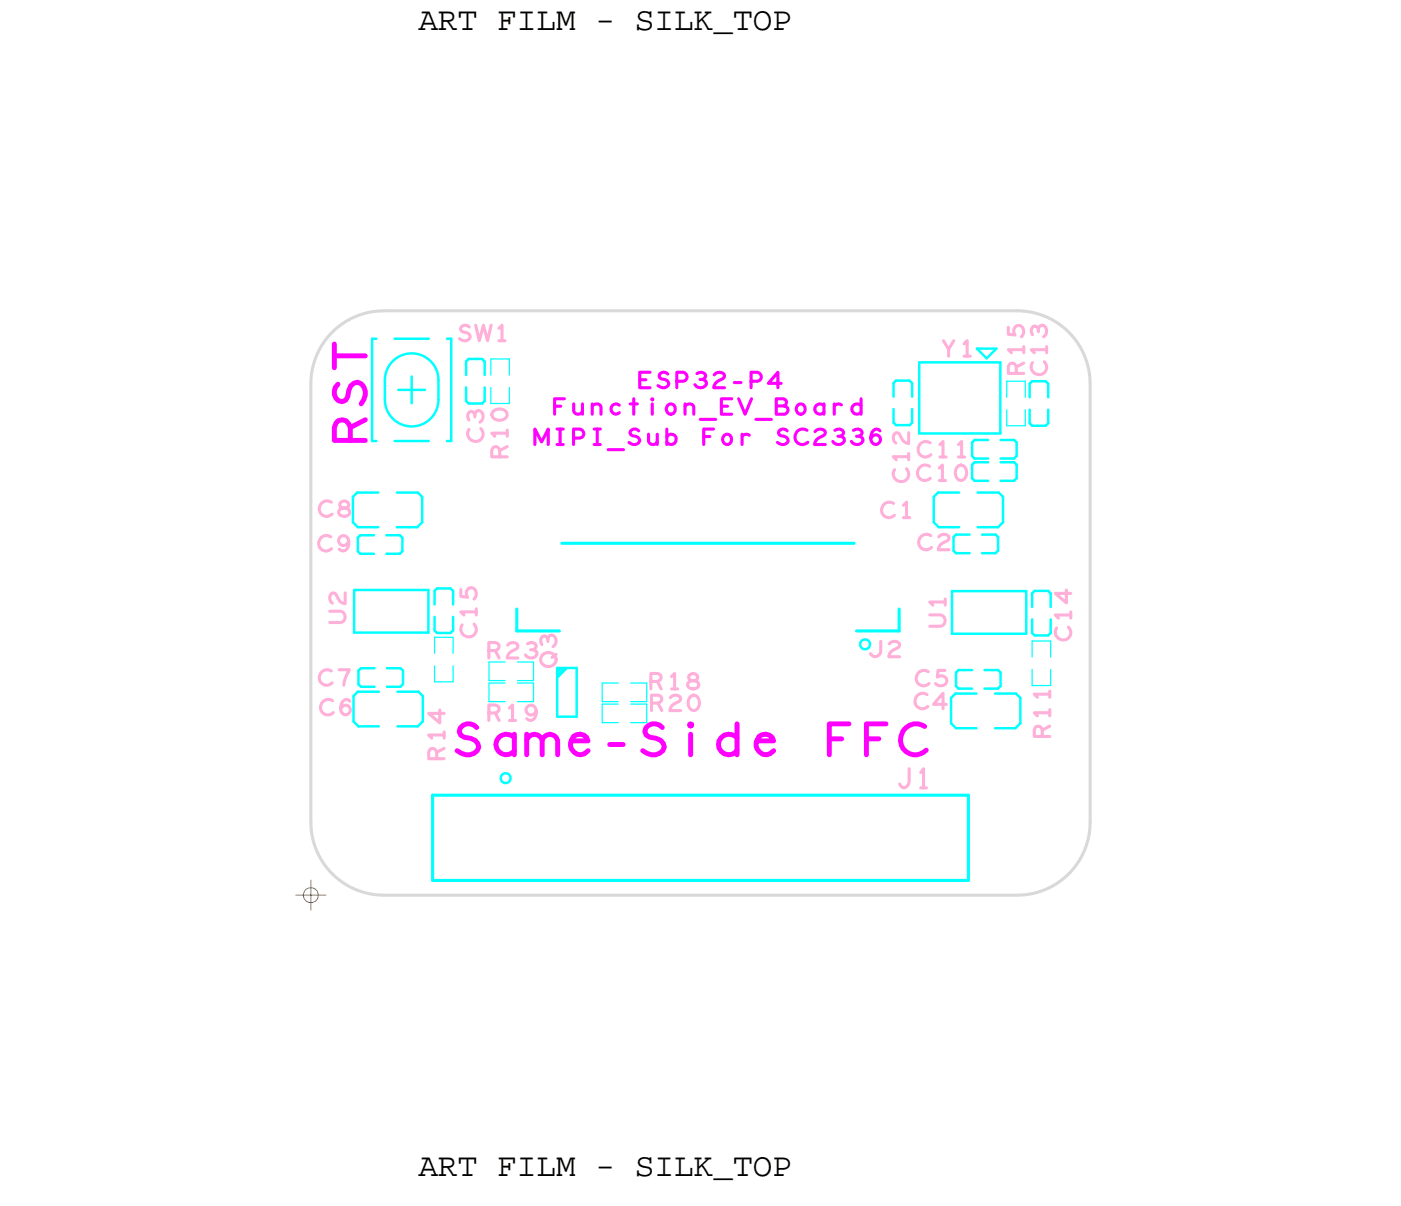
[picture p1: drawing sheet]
<svg xmlns="http://www.w3.org/2000/svg" width="58mm" height="50mm" viewBox="0 0 58 50" stroke-linecap="round" stroke-linejoin="round" font-family="sans-serif">
<!-- layer: Board Outline -->
<path d="M12.8 15.8v18zM15.8 12.8h26zM15.8 12.8a3 3 0 0 0-3 3M41.8 12.8a3 3 0 0 1 3 3M44.8 15.8v18zM12.8 33.8a3 3 0 0 0 3 3M15.8 36.8h26zM44.8 33.8a3 3 0 0 1-3 3" fill="none" stroke="#d9d9d9" stroke-width=".13"/>
<!-- layer: Components -->
<g fill="none" stroke="#0ff" stroke-width=".1">
<path d="M15.3 13.9v4.2zM15.3 13.9h.2zM15.8 15.6v.8zM15.8 16.4a1.1 1.1 0 0 0 1.1 1.1 1.1 1.1 0 0 0 1.1-1.1M15.8 15.6a1.1 1.1 0 0 1 1.1-1.1 1.1 1.1 0 0 1 1.1 1.1M16.2 13.9h1.4zM16.2 18.1h1.4zM16.4 16h1.1zM16.9 15.5v1.1zM18 15.6v.8zM18.4 13.9h.1zM18.4 18.1h.1z"/>
<path d="M18.5 13.9v4.2zM19.1 14.8v.6zM19.1 15.9v.6zM19.1 16.5l.1 .1zM19.2 14.7l-.1 .1zM19.2 14.7h.6zM19.2 16.6h.6zM19.8 14.7l.1 .1zM19.8 16.6l.1-.1zM19.9 14.8v.6zM19.9 15.9v.6zM36.7 15.7v.6z"/>
<path d="M36.7 16.8v.6zM36.7 17.4l.1 .1zM36.8 15.6l-.1 .1zM36.8 15.6h.5zM36.8 17.5h.6zM37.3 15.6l.2 .1zM37.4 17.5l.1-.1zM37.5 15.7v.6zM37.5 16.8v.6zM37.7 17.8h3.4zM37.7 14.9h3.4zM37.7 14.9v2.9z"/>
<path d="M39.9 18.2v.5zM39.9 18.7l.1 .1zM39.9 19.1v.5zM39.9 19.6l.1 .1zM40 18.1h.6zM40 19h.6zM40 18.1l-.1 .1zM40 18.8h.6zM40 19l-.1 .1zM40 19.7h.6zM40.1 14.3h.8zM40.1 14.3l.4 .4z"/>
<path d="M40.5 14.7l.4-.4zM41.1 14.9v2.9zM41.1 18.8h.5zM41.1 19.7h.5zM41.1 18.1h.5zM41.1 19h.5zM41.6 18.8l.1-.1zM41.6 19.7l.1-.1zM41.6 18.1l.1 .1zM41.6 19l.1 .1zM41.7 18.2v.5zM41.7 19.1v.5z"/>
<path d="M42.3 16.8v.6zM42.3 15.8v.5zM42.3 17.4l.1 .1zM42.4 15.7h.5zM42.4 15.7l-.1 .1zM42.4 17.5h.5zM42.9 15.7l.1 .1zM43 16.8v.6zM43 17.4l-.1 .1zM43 15.8v.5zM14.5 21.4l.2 .3zM14.5 20.4v1z"/>
<path d="M14.5 29.6l.2 .2zM14.5 28.6v1zM14.5 24.2h3.1zM14.5 24.2v1.8zM14.5 26h3.1zM14.7 20.2l-.2 .2zM14.7 20.2h.8zM14.7 28.4h.9zM14.7 22.1v.5zM14.7 22.6l.1 .1zM14.7 21.7h.8zM14.7 28.4l-.2 .2z"/>
<path d="M14.7 27.5v.6zM14.7 28.1l.1 .1zM14.7 29.8h.9zM14.8 22h.6zM14.8 22l-.1 .1zM14.8 22.7h.6zM14.8 27.4h.6zM14.8 27.4l-.1 .1zM14.8 28.2h.6zM15.9 22.7h.5zM15.9 22h.5zM15.9 28.2h.5z"/>
<path d="M15.9 27.4h.5zM16.3 20.2h.9zM16.3 21.7h.8zM16.3 29.8h.9zM16.3 28.4h.9zM16.4 22l.1 .1zM16.4 27.4l.1 .1zM16.5 22.1v.5zM16.5 22.6l-.1 .1zM16.5 27.5v.6zM16.5 28.1l-.1 .1zM17.2 20.2l.1 .2z"/>
<path d="M17.2 28.4l.2 .2zM17.3 21.4l-.2 .3zM17.3 20.4v1zM17.4 29.6l-.2 .2zM17.4 28.6v1zM17.6 24.2v1.8zM17.8 24.3v.5zM17.8 25.3v.6zM17.8 25.9l.1 .1zM17.9 24.2l-.1 .1zM17.9 24.2h.6zM17.9 26h.6z"/>
<path d="M18.5 24.2l.1 .1zM18.5 26l.1-.1zM18.6 24.3v.5zM18.6 25.3v.6zM20.6 31.9l.2-.1 .1 .1v.2l-.1 .1-.2-.1zM22.9 27.4h.8zM22.9 27.4v2zM22.9 29.4h.8zM22.9 27.7l.3-.3zM22.9 27.8l.4-.4zM23.7 27.4v2zM35.3 26.4l.2-.1 .2 .1v.2l-.2 .1-.2-.1z"/>
<path d="M38.3 21.4l.2 .3zM38.3 20.4v1zM38.5 20.2h.9zM38.5 20.2l-.2 .2zM38.5 21.7h.9zM39.1 29.7l.2 .2zM39.1 28.7v1zM39.1 24.3h3zM39.1 24.3v1.7zM39.1 26h3zM39.2 22.1v.5zM39.2 22.6l.1 .1z"/>
<path d="M39.2 28.5h.9zM39.2 28.5l-.1 .2zM39.3 22h.5zM39.3 27.6v.6zM39.3 28.2l.1 .1zM39.3 29.9h.8zM39.3 22l-.1 .1zM39.3 22.7h.5zM39.4 27.5h.5zM39.4 27.5l-.1 .1zM39.4 28.3h.5zM40.1 20.2h.9z"/>
<path d="M40.1 21.7h.9zM40.3 22.7h.6zM40.3 22h.6zM40.4 28.3h.6zM40.4 27.5h.6zM40.9 29.9h.8zM40.9 28.5h.8zM40.9 22l.1 .1zM41 27.5l.1 .1zM41 22.1v.5zM41 22.6l-.1 .1zM41 20.2l.2 .2z"/>
<path d="M41.1 27.6v.6zM41.1 28.2l-.1 .1zM41.2 21.4l-.2 .3zM41.2 20.4v1zM41.7 28.5l.2 .2zM41.9 29.7l-.2 .2zM41.9 28.7v1zM42.1 24.3v1.7zM42.4 24.4v.5zM42.4 25.4v.6zM42.4 26l.1 .1zM42.5 24.3l-.1 .1z"/>
<path d="M42.5 24.3h.5zM42.5 26.1h.5zM43 24.3l.1 .1zM43 26.1l.1-.1zM43.1 24.4v.5zM43.1 25.4v.6z"/>
</g>
<g fill="none" stroke="#0ff" stroke-width=".05">
<path d="M20.2 14.7v.7zM20.2 14.7h.7zM20.2 15.9v.7zM20.2 16.6h.7zM20.9 14.7v.7zM20.9 15.9v.7zM41.3 16.8v.7zM41.3 15.7v.6zM41.3 15.7h.8zM41.3 17.5h.8zM42.1 16.8v.7zM42.1 15.7v.6z"/>
<path d="M17.8 27.3v.7zM17.8 26.2v.6zM17.8 28h.8zM17.8 26.2h.8zM18.6 27.3v.7zM18.6 26.2v.6zM20.1 27.2v.7zM20.1 27.9h.6zM20.1 28.1v.7zM20.1 28.1h.6zM20.1 28.8h.6zM21.2 27.9h.7z"/>
<path d="M21.2 28.1h.7zM21.2 27.2h.7zM21.2 28.8h.7zM21.9 27.2v.7zM21.9 28.1v.7zM24.7 29.7h.7zM24.7 28.8h.7zM24.7 28.9v.8zM24.7 28.9h.7zM24.7 28.1v.7zM24.7 28.1h.7zM25.9 28.9h.7z"/>
<path d="M25.9 28.1h.7zM25.9 29.7h.7zM25.9 28.8h.7zM26.6 28.9v.8zM26.6 28.1v.7zM42.4 27.5v.7zM42.4 26.3v.7zM42.4 28.2h.7zM42.4 26.3h.7zM43.1 27.5v.7zM43.1 26.3v.7z"/>
</g>
<path d="M17.8 32.7v3.5zM17.8 36.2h22zM17.8 32.7h22zM21.2 25.9h1.8zM21.2 25v.9zM23.1 22.3h12zM35.2 25.9h1.7zM36.9 25v.9zM39.8 32.7v3.5z" fill="none" stroke="#0ff" stroke-width=".13"/>
<!-- layer: Text -->
<g fill="none" stroke="#ffb0d8" stroke-width=".13">
<path d="M19.3 13.4a.17 .17 0 0 0-.3 0 .17 .17 0 0 0 0 .2l.1 .1a.19 .19 0 0 1 .2 .2 .19 .19 0 0 1-.3 .1l-.1-.1M19.5 17l-.1-.1h-.1l-.1 .2 .1 .2M19.5 17.1v-.1a.22 .22 0 0 1 .4 0 .22 .22 0 0 1-.2 .3M19.5 13.4l.2 .6 .2-.6 .1 .6 .2-.6M19.7 17.6a.32 .32 0 0 1 0 .4 .32 .32 0 0 1-.4 .1 .32 .32 0 0 1 0-.5M20.3 16.9a.27 .27 0 0 1 .4-.1 .27 .27 0 0 1 0 .4 .28 .28 0 0 1-.4 0 .28 .28 0 0 1 0-.3zM20.5 14h.2M20.5 13.5l.1-.1v.6M20.5 18.8v-.4h-.2l-.1 .4h.6M20.8 17.8h-.6l.1 .1M37.2 19.3a.32 .32 0 0 1 0 .4 .32 .32 0 0 1-.4 0 .32 .32 0 0 1-.1-.4M37.3 17.8v.4a.56 .56 0 0 1-.4-.4l-.2 .1 .1 .3"/>
<path d="M37.3 18.8h-.6l.1 .1M37.3 18.6v.3M38.2 19.2a.32 .32 0 0 0-.5 0 .32 .32 0 0 0 .1 .4 .32 .32 0 0 0 .4 0M38.2 18.2a.32 .32 0 0 0-.4 0 .32 .32 0 0 0 0 .5 .32 .32 0 0 0 .4 0M38.6 19.7h.2M38.6 19.2l.1-.1v.6M38.6 18.8h.2M38.6 18.3l.1-.2v.7M38.7 14l.3 .3v.3M39.2 14l-.2 .3M39.3 19.2a.27 .27 0 0 1 .4 .2 .27 .27 0 0 1-.4 .3l-.1-.3zM39.4 18.8h.2"/>
<path d="M39.4 18.3l.1-.2v.7M39.6 14.6h.2M39.6 14.1l.1-.1v.6M41.4 13.4v.3l.3 .1a.23 .23 0 0 1 0-.4 .23 .23 0 0 1 .3 0 .23 .23 0 0 1 0 .4h-.1M41.7 15.3v-.3l-.2-.1-.1 .4h.6M42 14.4h-.6l.1 .1M42.6 13.5v-.1h-.2l-.1 .2 .1 .1M42.6 13.6l.1-.1a.22 .22 0 0 1 .3 0 .22 .22 0 0 1-.2 .3M42.9 14.9a.32 .32 0 0 1 0 .4 .32 .32 0 0 1-.5 0 .32 .32 0 0 1 0-.4M43 14.4h-.7l.2 .1M43 14.2v.3M13.5 25.1h.5l.2 .2-.2 .3h-.5"/>
<path d="M13.6 22a.32 .32 0 0 0-.4 .1 .32 .32 0 0 0 0 .4 .32 .32 0 0 0 .4 0M13.6 27.6a.32 .32 0 0 0-.4 0 .32 .32 0 0 0 0 .4 .32 .32 0 0 0 .4 0M13.6 20.6a.32 .32 0 0 0-.4 .1 .32 .32 0 0 0 0 .4 .32 .32 0 0 0 .4 0M13.7 28.8a.32 .32 0 0 0-.5 0 .32 .32 0 0 0 .1 .5 .32 .32 0 0 0 .4 0M13.9 27.5h.4l-.2 .6M14 20.6v.2l.2 .1a.2 .2 0 0 1 .1 .3 .21 .21 0 0 1-.4-.1l.1-.2 .3-.1v-.1l-.2-.1zM14.2 24.3v.5a.56 .56 0 0 1-.5-.4h-.1v.4M14.3 22.2a.21 .21 0 0 1-.3 .2 .21 .21 0 0 1 0-.3 .21 .21 0 0 1 .3 0 .28 .28 0 0 1 0 .4 .28 .28 0 0 1-.4 .1M14.4 28.8a.28 .28 0 0 0-.4 .2 .28 .28 0 0 0 .3 .3 .2 .2 0 0 0 0-.3 .2 .2 0 0 0-.3 .1M17.9 31.2v-.4h-.2l-.1 .4h.6M18.1 29.2v.5l-.5-.4h.6M18.2 30.2h-.6l.1 .1"/>
<path d="M18.9 24.2v.3h.3a.23 .23 0 0 1 0-.3 .23 .23 0 0 1 .3 0 .23 .23 0 0 1 0 .3v.1M19.5 25.6a.32 .32 0 0 1 0 .5 .32 .32 0 0 1-.5 0 .32 .32 0 0 1 0-.4M19.6 25.1h-.7l.1 .2M19.6 25v.3M20.1 26.7h.3l.1-.2-.4-.1v.6M20.1 29.3l.3-.1 .1-.2h-.4v.6M20.8 26.5a.2 .2 0 0 1 .3-.1 .2 .2 0 0 1 .1 .2 .46 .46 0 0 0-.4 .4h.5M20.9 29.1l.1-.1v.6M21.7 26.4h.1l.2 .1v.1l-.1 .1M21.8 26.7h.2a.22 .22 0 0 1-.1 .4 .22 .22 0 0 1-.3-.2M22 29.2a.21 .21 0 0 1-.3 .2 .21 .21 0 0 1 0-.4 .21 .21 0 0 1 .3 .1 .28 .28 0 0 1 0 .4 .28 .28 0 0 1-.4 0M22.5 26.2l-.1-.1h-.1l-.1 .2 .1 .2"/>
<path d="M22.5 26.3v-.1a.22 .22 0 0 1 .4 0 .22 .22 0 0 1-.2 .4M26.7 28h.4v-.3h-.4v.6M26.8 28.9l.3-.1 .1-.2-.4-.1v.7M27 28.9l.2 .3M27.5 28.7a.2 .2 0 0 1 .3-.2 .2 .2 0 0 1 .1 .3 .46 .46 0 0 0-.4 .4h.4M27.6 27.8l.1-.1v.6M28.3 27.7v.2l.2 .1a.2 .2 0 0 1 .1 .3 .2 .2 0 0 1-.3-.1v-.2l.3-.1 .1-.1-.2-.1zM28.3 28.6a.27 .27 0 0 1 .4 .3 .27 .27 0 0 1-.4 .2v-.2zM36.2 26.3l-.1 .5-.2 .2-.2-.2M36.5 26.4a.2 .2 0 0 1 .3-.1 .2 .2 0 0 1 .1 .3 .46 .46 0 0 0-.4 .4h.4M36.7 20.7a.32 .32 0 0 0-.4 0 .32 .32 0 0 0 0 .5 .32 .32 0 0 0 .4 0M37.1 21.3h.3"/>
<path d="M37.1 20.7l.1-.1v.7M37.3 31.6v.6l-.2 .2-.2-.2M37.8 32.4h.2M37.8 31.7l.1-.1v.8M38.1 28.5a.32 .32 0 0 0-.5 .1 .32 .32 0 0 0 .1 .4 .32 .32 0 0 0 .4 0M38.1 27.6a.32 .32 0 0 0-.4 0 .32 .32 0 0 0 0 .5 .32 .32 0 0 0 .4 0M38.2 25.3h.4l.2 .2-.2 .2h-.4M38.2 22a.32 .32 0 0 0-.4 .1 .32 .32 0 0 0 0 .4 .32 .32 0 0 0 .5 0M38.5 22a.2 .2 0 0 1 .3-.1 .2 .2 0 0 1 .1 .3 .46 .46 0 0 0-.4 .4h.5M38.8 27.5h-.3v.3a.23 .23 0 0 1 .3 0 .23 .23 0 0 1 0 .3 .23 .23 0 0 1-.3 0h-.1M38.8 24.7h-.6l.1 .2M38.8 24.6v.3"/>
<path d="M38.9 28.9h-.6l.4-.4v.6M42.8 30.2v-.3l-.3-.1v.4h.6M43.1 28.5h-.6l.1 .1M43.1 29.3h-.6l.1 .1M43.1 28.4v.2M43.8 24.2v.6l-.5-.4h.7M43.9 25.8a.32 .32 0 0 1 0 .4 .32 .32 0 0 1-.5 0 .32 .32 0 0 1 0-.4M44 25.3h-.7l.2 .1M44 25.1v.3"/>
<circle cx="22.5" cy="27.1" r=".3"/>
</g>
<g fill="none" stroke="#f0f" stroke-width=".13">
<path d="M22 18.3v-.7l.2 .5 .3-.5v.7M22.9 18.3h.2M22.9 17.6h.2M23 17.6v.7M23.5 18h.4l.1-.3-.2-.1h-.3v.7M24.4 18.3h.3M24.4 17.6h.3M24.5 17.6v.7M25 18.5h.6M26.2 17.7a.17 .17 0 0 0-.2-.1 .17 .17 0 0 0 0 .3h.1a.19 .19 0 0 1 .1 .3 .19 .19 0 0 1-.3 0h-.1M26.3 15.6h.2M26.7 15.3h-.4v.6h.4"/>
<path d="M27.4 17.6v.7M27.4 15.4a.17 .17 0 0 0-.2-.1 .17 .17 0 0 0 0 .3h.1a.19 .19 0 0 1 .1 .3 .19 .19 0 0 1-.3 0l-.1-.1M27.8 15.7l.3-.1 .1-.2-.2-.1h-.2v.6M28.6 15.3h.2l.2 .1v.1l-.2 .1M28.7 15.6h.2a.22 .22 0 0 1-.1 .4 .22 .22 0 0 1-.3-.2M29.3 17.6h-.4v.7M29.3 15.4a.2 .2 0 0 1 .3-.1 .2 .2 0 0 1 .1 .2 .46 .46 0 0 0-.4 .4h.4M30.2 15.7h.2M30.8 15.7l.4-.1v-.2l-.1-.1h-.3v.6M31 17.2h.7M31.9 16.7h.4l.1 .1-.2 .2h-.3v-.6h.3l.1 .1-.1 .2M32.1 15.7h-.6l.4-.4v.6"/>
<path d="M32.3 17.7a.17 .17 0 0 0-.2-.1 .17 .17 0 0 0 0 .3h.1a.19 .19 0 0 1 .1 .3 .19 .19 0 0 1-.3 0h-.1M33.1 17.7a.32 .32 0 0 0-.4 0 .32 .32 0 0 0 0 .5 .32 .32 0 0 0 .5 0M33.5 17.7a.2 .2 0 0 1 .2-.1 .2 .2 0 0 1 .1 .3 .46 .46 0 0 0-.4 .4h.5M33.8 16.7a.21 .21 0 0 0-.3-.1 .21 .21 0 0 0 0 .4 .21 .21 0 0 0 .3-.1M33.8 16.6v.4M34.3 16.6v.4M34.3 17.7l.2-.1 .1 .1v.1l-.1 .1M34.4 17.9h.2a.22 .22 0 0 1-.1 .4 .22 .22 0 0 1-.3-.2M34.6 16.6l-.3 .1M35 17.7l.2-.1 .2 .1v.1l-.1 .1M35.2 17.9h.1a.22 .22 0 0 1 0 .4 .22 .22 0 0 1-.3-.2M35.4 16.7a.21 .21 0 0 0-.4-.1 .21 .21 0 0 0 0 .3 .21 .21 0 0 0 .4 0"/>
<path d="M35.4 16.4v.6M36.1 17.7a.28 .28 0 0 0-.3 .2 .28 .28 0 0 0 .2 .3 .2 .2 0 0 0 .1-.3 .2 .2 0 0 0-.3 .1"/>
<circle cx="32.9" cy="16.8" r=".2"/>
</g>
<path d="M13.7 14.1v1M13.7 14.6h1.3M13.9 15.8a.37 .37 0 0 0-.2 .4 .37 .37 0 0 0 .5 .2l.1-.1a.5 .5 0 0 1 .4-.6 .52 .52 0 0 1 .1 .9M14.4 18.1v-.5a.33 .33 0 0 0-.3-.4 .33 .33 0 0 0-.4 .4v.5h1.3M28.3 29.7l.1 .1zM30.3 29.7v1.3M34.1 30.3h.5M34.9 29.7h-.8v1.3M35.6 30.3h.5M36.4 29.7h-.8v1.3M38 29.8a.63 .63 0 0 0-.9 .1 .63 .63 0 0 0 .1 .9 .63 .63 0 0 0 .8 0" fill="none" stroke="#f0f" stroke-width=".2"/>
<!-- layer: Drawing Origin -->
<path d="M12.1 36.8h1.3M12.5 36.6l.3-.1 .2 .1 .1 .2-.1 .2-.2 .1-.3-.1v-.2zM12.8 36.1v1.3" fill="none" stroke="#dd6f00" stroke-width=".04"/>
<g font-size="1.3">
<text x="17.2" y="1.2">ART FILM - SILK_TOP</text>
<text x="17.2" y="48.3">ART FILM - SILK_TOP</text>
</g>
<g font-size="1.3" fill="#f0f">
<text x="15" y="18.3" transform="rotate(-90 15 18.3)">RST</text>
<text x="18.6" y="31">Same-Side</text>
<text x="28.5" y="31">FFC</text>
</g>
<g font-size=".6" fill="#f0f">
<text x="22.7" y="17">Function_EV_Board</text>
<text x="26.3" y="18.3">For</text>
<text x="28.3" y="18.3">SC2336</text>
</g>
<g font-size=".6" fill="#ffb0d8">
<text x="42" y="15.4" transform="rotate(-90 42 15.4)">R15</text>
<text x="20.8" y="18.9" transform="rotate(-90 20.8 18.9)">R10</text>
<text x="20" y="27">R23</text>
<text x="20" y="29.6">R19</text>
<text x="22.8" y="27.4" transform="rotate(-90 22.8 27.4)">Q3</text>
<text x="26.6" y="28.3">R18</text>
<text x="18.2" y="31.3" transform="rotate(-90 18.2 31.3)">R14</text>
<text x="43.1" y="30.3" transform="rotate(-90 43.1 30.3)">R11</text>
</g>
</svg>
